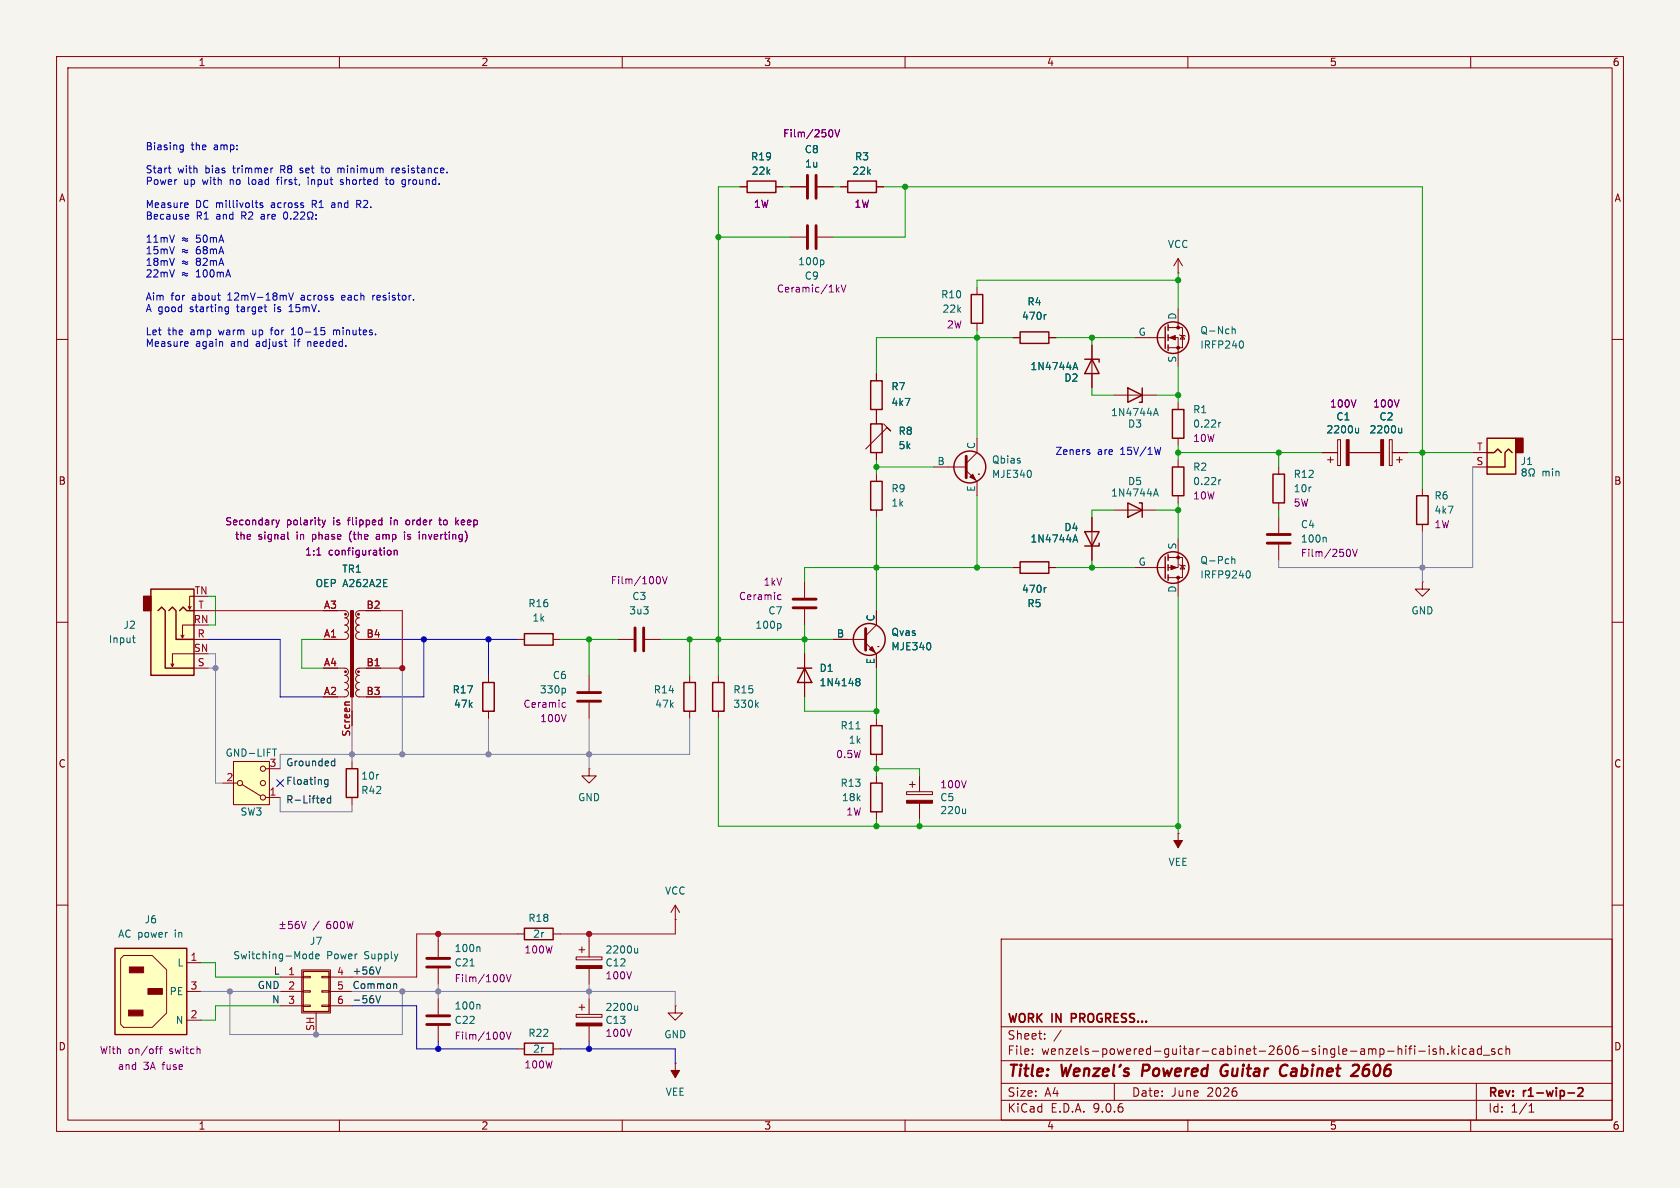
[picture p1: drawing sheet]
<svg xmlns="http://www.w3.org/2000/svg" width="297mm" height="210mm" viewBox="0 0 297 210" stroke-linecap="round" stroke-linejoin="round" font-family="sans-serif">
<path d="M0 0h297v210h-297z" fill="#f5f4ef" stroke="#f5f4ef" stroke-width=".18"/>
<g fill="none" stroke="#840000" stroke-width=".18">
<path d="M10 10h277v190h-277zM12 12h273v186h-273zM60 10v2M110 10v2M160 10v2M210 10v2M260 10v2M208.3 48.3h.1M208.3 45.7v2.6M208.3 45.7l-.8 1.3M208.3 45.7l.7 1.3M10 60h2"/>
<path d="M172.7 77.5v2.5l-1.9 1.9M196.8 69.9h7.7M236.5 77.7h.5v4.6h-.5zM245.6 77.7h.5v4.6h-.5zM285 60h2M165.1 82.6h5.7M170.8 83.2l1.9 1.9v2.5M173 83.8h.1M193 91.4v7.7M196.8 90.2h7.7M226.1 82.6v1.2M226.1 88.9v1.3"/>
<path d="M226.1 91.4v2.8M226.1 96.3v2.8M233.7 80h2.8M234.7 81.3h1M235.2 80.8v1M238.5 80h5.6M246.1 80h2.8M246.9 81.3h1M247.4 80.8v1M251.5 86.4v1.2M251.5 92.7v1.3M10 110h2"/>
<path d="M86.4 119.4v1.3M91.4 113h1.3M97.8 113h1.3M251.5 102.9v1.2h1.2l-1.2 1.3-1.3-1.3h1.3M251.5 102.9h.1M285 110h2M86.4 125.7v1.3M160.3 140h4.5v.5h-4.5zM160.8 138.7h1M161.3 138.2v1M162.6 137.2v2.8M162.6 142v2.8"/>
<path d="M208.3 147.3h.1M208.3 147.3v2.6M10 160h2M77.5 166.4v2.8M77.5 171.2v2.8M77.5 176.5v2.8M91.4 165.1h1.3M97.8 165.1h1.3M177 166h108v32h-108zM285 160h2M60 198v2M77.5 181.4v2.8"/>
<path d="M110 198v2M160 198v2M177 194.5h108M177 191.5h108M177 187.5h108M177 181.5h108M182.5 186.3v.1M182.5 185.5v.1M184.7 183.6v.1M184.7 182.8v.1M187.6 182.1l-1.3 2M197 191.5v3"/>
<path d="M210 198v2M247.2 184.9v1.5M247.2 185.5l.2-.1 .3 .1 .1 .9M248.5 184.9v.1M248.5 185.4v1M249 185.4h.6M249.6 184.9l-.4 .2v1.3M250.1 184.9v.1M250.1 185.4v1M250.8 185.8h1.2M252.7 184.9v.1M252.7 185.4v1"/>
<path d="M253.9 185.5l-.4-.1-.2 .2 .1 .2 .5 .2v.3h-.6M254.6 185.5l.2-.1 .4 .1v.9M254.6 184.9v1.5M256 186.3v.1M256.7 184.9v1.5M256.8 185.8l.4 .6M257.2 185.4l-.5 .6M257.9 184.9v.1M257.9 185.4v1M259.2 185.5l-.4-.1-.3 .3v.4l.2 .2h.5M259.9 185.5h.6v.9M260 198v2"/>
<path d="M260.5 185.8h-.5a.29 .29 0 0 0-.2 .3 .29 .29 0 0 0 .2 .3l.5-.1M261 191.5v6.5M261.9 185.5l-.4-.1-.3 .3v.4l.1 .2h.6M261.9 184.9v1.5M262.2 186.5h1.2M264.2 185.5l-.3-.1-.2 .2v.2l.5 .2v.3h-.5M265.6 185.5l-.4-.1-.3 .3v.4l.1 .2h.6M266.2 185.5l.3-.1 .3 .1 .1 .9M266.2 184.9v1.5M270.3 196.6h.9M270.5 195.5h-.2M270.7 195.1v1.5"/>
</g>
<path d="M189.4 180h.6M190 179.2h-.6v1.5M277.2 193.2h1.1M279 192.4l.6-.1 .2 .1v.3l-.9 1.1h.9" fill="none" stroke="#840000" stroke-width=".3"/>
<g fill="none" stroke="#840000" stroke-width=".4">
<path d="M187.6 188.2l.3 2 .5-1.4 .2 1.4 .8-2M189.9 189.5l.9-.1v-.4l-.2-.1-.6 .1-.2 .9 .3 .3 .5-.1M191.7 189.1a.49 .49 0 0 1 .9 .1l-.2 1M191.8 188.9l-.2 1.3M193.4 188.9h1l-1.2 1.3h1.1M195 189.5l1-.1-.1-.4-.1-.1-.6 .1-.2 .9 .2 .3 .6-.1M197 188.2l-.2 1.7 .2 .3M198.1 188.2l-.2 .4M199.6 189a.49 .49 0 0 0-.8 .3v.1l.7 .2v.3l-.3 .3-.6-.1M202.1 188.2l-.2 2M216.6 189.4h.4M216.9 188.2a1.13 1.13 0 0 0-1 .7 1.13 1.13 0 0 0 .2 1.2l.2 .1 .5-.1"/>
<path d="M226.8 188.3a.67 .67 0 0 1 .8 .1M227.4 190l-.6 .2M240.1 188.3l.2 .3-.2 .5M241.4 188.3a1.61 1.61 0 0 0-.4 1.8l.6 .1M241.7 189a.66 .66 0 0 0-.8 .4"/>
</g>
<path d="M170.8 80.6v3.9M224 94.5h4.1M224 96h4.1M75.4 170.9h4.1M75.4 169.4h4.1M75.4 179.6h4.1M75.4 181.1h4.1" fill="none" stroke="#840000" stroke-width=".51"/>
<g fill="none" stroke="#840000" stroke-width=".25">
<path d="M199.4 68.6l2.5 1.3-2.5 1.2zM201.9 68.6v2.5h-.5M191.8 94h2.5l-1.3 2.5zM194.3 96v.5h-2.5M199.4 88.9l2.5 1.3-2.5 1.2zM201.4 88.9h.5v2.5M225 83.8h2.1v5.1h-2.1zM250.4 87.6h2.1v5.1h-2.1zM92.7 112h5.1v2h-5.1zM85.3 120.7h2.1v5h-2.1zM92.7 164.1h5.1v2h-5.1z"/>
<circle cx="171.4" cy="82.5" r="2.82"/>
</g>
<g fill="#840000" stroke="#840000" stroke-width=".18">
<path d="M171.4 84.3l.6-.5 .5 1z"/>
<path d="M238 77.7h.5v4.6h-.5z"/>
<path d="M244.1 77.7h.5v4.6h-.5z"/>
<path d="M207.5 148.6h1.5l-.7 1.3z"/>
<path d="M160.3 141.5h4.5v.5h-4.5z"/>
</g>
<g fill="none" stroke="#006464" stroke-width=".18">
<path d="M203.9 73.5l.4-1.3 .5 1.3M204 73.1h.7M240.2 75.7v.8M240.2 76.4l-.2 .1h-.3M247.8 76.4l-.2 .1h-.3M247.8 75.7v.8M182.3 83.4v.8M189.7 95.8l.4-1.2 .4 1.2M189.8 95.5h.6M203.9 87.7l.4-1.3 .5 1.3M204 87.3h.7M231.7 86.1h.1"/>
<path d="M234.3 95l.2 .2v.6M170.7 143v.8M170.7 143.7l-.2 .1M83.1 170.8h.7M84.7 167.4l.2 .2v.6M84.7 177.5l.2 .2v.7"/>
</g>
<path d="M238.3 97.1a.68 .68 0 0 1 .5 .6 .68 .68 0 0 1-.5 .7M239.1 97.1l.4 1.3 .5-1.3M88.7 172.3a.68 .68 0 0 1 .5 .6 .68 .68 0 0 1-.5 .7M89.5 172.3l.4 1.3 .5-1.3M88.7 182.4a.68 .68 0 0 1 .5 .7 .68 .68 0 0 1-.5 .6M89.5 182.4l.4 1.3 .5-1.3" fill="none" stroke="#840084" stroke-width=".18"/>
<path d="M262.9 77.5h5.1v6.3h-5.1z" fill="#ffffc2"/>
<path d="M268 77.5h1.2v2.5h-1.2z" fill="#840000" stroke="#840000" stroke-width=".25"/>
<g fill="none" stroke="#840000" stroke-width=".25">
<path d="M207.3 72.4h2v5.1h-2zM262.9 77.5h5.1v6.3h-5.1zM180.3 99.3h5.1v2h-5.1zM207.3 82.6h2v5h-2zM262.9 80h1.3l.6-.6 .6 .6M267.3 80l-.6-.6-.6 .6v2.6h-3.2M141 118.1h2.5M142.2 118.1l1.3 2.6h-2.5zM153.9 128.3h2.1v5.1h-2.1zM153.9 138.4h2.1v5.1h-2.1zM92.7 184.4h5.1v2h-5.1z"/>
<circle cx="153.7" cy="113" r="2.82"/>
</g>
<g fill="none" stroke="#840000" stroke-width=".18">
<path d="M208.3 71.1v1.3M208.3 77.5v1.2M208.3 81.3v1.3M208.3 87.6v1.3M260.3 82.6h2.6M260.3 80h2.6M142.2 115.6v7.6M147.3 113h5.7M153 113.7l1.9 1.9v2.5M154.9 108v2.5l-1.9 1.9M155.2 114.3h.1M179.1 100.3h1.2"/>
<path d="M185.4 100.3h1.3M154.9 127v1.3M154.9 133.4v1.2M154.9 137.2v1.2M154.9 143.5v1.3M101.9 179.3h4.5v.5h-4.5zM102.4 178.1h1M102.9 177.5v1.1M104.1 176.5v2.8M119.4 177.8v1.3h1.2l-1.2 1.2-1.3-1.2h1.3M119.4 177.8h.1M91.4 185.4h1.3"/>
<path d="M97.8 185.4h1.3M104.1 181.4v2.8M119.4 188h.1M119.4 188v2.5"/>
</g>
<g fill="none" stroke="#006464" stroke-width=".18">
<path d="M215.8 74.7l-.3 .2M215.8 84.8l-.3 .3M269.1 83v.2l.2 .2M269.3 83.4l-.2 .3v.3l.2 .1h.4l.1-.2v-.2l-.2-.3M269.3 83.4h.3M269.8 83v.2l-.2 .2M270.5 82.9a.58 .58 0 0 0 .1 1v.2h-.3M270.7 82.9a.45 .45 0 0 1 .6 .3l-.1 .5-.2 .2v.2h.3M164.5 113.9v.7M185 103.9h-.3M151.3 128.8h.7M151.4 120.4l.1 .1"/>
<path d="M151.4 120h.4l.2 .1v.2l-.2 .2M151.5 120.5h.3M151.5 120.5l-.1 .1M151.8 120.5l.2 .2v.4l-.2 .1h-.4M112.7 177.8v.8M112.7 178.5l-.2 .1h-.3"/>
</g>
<g fill="#840000" stroke="#840000" stroke-width=".18">
<path d="M101.9 180.8h4.5v.6h-4.5z"/>
<path d="M153.7 114.8l.5-.5 .5 1z"/>
<path d="M118.6 189.2h1.5l-.7 1.3z"/>
</g>
<path d="M153 111.1v3.8" fill="none" stroke="#840000" stroke-width=".51"/>
<path d="M53.6 171.7h4.6v7.1h-4.6z" fill="#ffffc2"/>
<g fill="none" stroke="#840000" stroke-width=".18">
<path d="M130.8 33h1.3M137.2 33h1.2M172.7 50.8v1.3M172.7 57.2v1.2M154.9 66v1.3M154.9 72.4v2.5M156.2 74.9l1.3 1.3-.7-.6-3.8 3.8M154.9 80v1.3M206.5 98.6h2.5v3.5h-2.5M208.3 95.3v5h-1.8M208.5 99.8l.2 .1h.7l.1 .2M209 99.9l.4 .7h-.7z"/>
<path d="M57.1 113h3.9M59.7 108h1.3a.64 .64 0 0 1 .6 .6 .64 .64 0 0 1-.6 .6 .64 .64 0 0 1 .6 .7 .64 .64 0 0 1-.6 .6 .64 .64 0 0 1 .6 .6 .64 .64 0 0 1-.6 .7 .64 .64 0 0 1 .6 .6 .64 .64 0 0 1-.6 .6M59.7 118.1h1.3a.64 .64 0 0 1 .6 .6 .64 .64 0 0 1-.6 .7 .64 .64 0 0 1 .6 .6 .64 .64 0 0 1-.6 .7 .64 .64 0 0 1 .6 .6 .64 .64 0 0 1-.6 .6 .64 .64 0 0 1 .6 .7 .64 .64 0 0 1-.6 .6M63.5 108a.63 .63 0 0 0-.6 .6 .63 .63 0 0 0 .6 .6 .64 .64 0 0 0-.6 .7 .64 .64 0 0 0 .6 .6 .64 .64 0 0 0-.6 .6 .64 .64 0 0 0 .6 .7 .64 .64 0 0 0-.6 .6 .64 .64 0 0 0 .6 .6h1.3M63.5 118.1a.63 .63 0 0 0-.6 .6 .63 .63 0 0 0 .6 .7 .64 .64 0 0 0-.6 .6 .64 .64 0 0 0 .6 .7 .64 .64 0 0 0-.6 .6 .64 .64 0 0 0 .6 .6 .64 .64 0 0 0-.6 .7 .64 .64 0 0 0 .6 .6h1.3M63.5 108h1.3M63.5 118.1h3.8M104.1 119.4v2.8M109.2 113h2.8M114 113h2.8M121.9 119.4v1.3M127 119.4v1.3"/>
<path d="M142.2 102.9v2.8M142.2 107.7v2.8M200.7 100.3h5.3M208.3 102.1v3.3M59.7 123.2h1.3M62.2 120.7v5M104.1 135.9v1.3h1.3l-1.3 1.2-1.2-1.2h1.2M104.1 135.9h.1M104.1 124.2v2.8M121.9 125.7v1.3M127 125.7v1.3M49.5 172.7h4.1"/>
<path d="M49.5 175.3h4.1M49.5 177.8h4.1M53.3 171.5h5.1v7.6h-5.1zM53.6 172.6h1.3v.2h-1.3zM53.6 175.1h1.3v.3h-1.3zM53.6 177.7h1.3v.2h-1.3zM55.9 179.1v3.8M56.9 172.6h1.3v.2h-1.3zM56.9 175.1h1.3v.3h-1.3zM56.9 177.7h1.3v.2h-1.3zM58.2 172.7h4M58.2 175.3h4"/>
<path d="M58.2 177.8h4M101.9 169.2h4.5v.5h-4.5zM102.4 167.9h1M102.9 167.4v1M104.1 166.4v2.8M104.1 171.2v2.8M119.4 162.6h.1M119.4 160l-.8 1.3M119.4 160l.7 1.3M119.4 160v2.6"/>
</g>
<g fill="none" stroke="#840000" stroke-width=".25">
<path d="M132.1 32h5.1v2h-5.1zM171.7 52.1h2v5.1h-2zM153.9 67.3h2.1v5.1h-2.1zM153.9 74.9h2.1v5.1h-2.1zM206 98.4v3.8M206.5 98v1.1M206.5 99.8v1M206.5 101.6v1M120.9 120.7h2v5h-2zM126 120.7h2v5h-2zM53.6 171.7h4.6v7.1h-4.6z"/>
<circle cx="61.1" cy="118.7" r=".13"/>
<circle cx="61.1" cy="108.6" r=".13"/>
<circle cx="63.4" cy="108.6" r=".13"/>
<circle cx="63.4" cy="118.7" r=".13"/>
<circle cx="207.4" cy="100.3" r="2.79"/>
</g>
<path d="M217.8 98.4v1.2M217.8 98.9l.1-.1 .3 .1 .1 .7M137.8 110.2l.3 .3v.3l-.3 .3M220.6 100.9a.68 .68 0 0 1 .4 .6 .68 .68 0 0 1-.4 .7M99.7 121.7l.3 .2v.4l-.3 .2M133.7 124.6l.4 .4M134.1 124.2l-.5 .5M55.3 168.2v1.3M55.3 168.7l-.4-.1-.2 .3 .1 .5h.5M55.8 169.1l.6-.2v-.2l-.4-.1-.2 .2 .1 .6h.5M112.7 167.6v.9M112.7 168.4l-.2 .1-.3-.1" fill="none" stroke="#006464" stroke-width=".18"/>
<g fill="none" stroke="#840084" stroke-width=".18">
<path d="M48.8 91.9l.3 .9M49.1 92.8l-.3 .4M49.4 91.9l-.3 .9M50.9 94.1v1l.2 .2M56 98.1h.7M56.9 91.9l.3 .9M57.2 92.8l-.3 .4M57.5 91.9l-.3 .9M66.7 94.5h-.1M66.7 94.8l-.2 .2 .2 .3M68.6 97.3h.3l.2 .2v.5l-.2 .1h-.3M69.7 97.4l.1-.1h.4v.8"/>
<path d="M69.7 97.3v.8M71.5 94.1v.1M71.5 94.5v.8M71.9 92l-.1 .2 .1 .5M74.1 94.1v.1M77.6 91.9h.4M77.7 91.5v1.1l.3 .2M80.7 92.3l.4 .5M81.1 91.9l-.5 .5M116.3 101.9a.68 .68 0 0 1 .5 .7 .68 .68 0 0 1-.5 .6M117.1 101.9l.4 1.3 .5-1.3M137.7 105.1l.4 .1"/>
<path d="M138.1 105.9l-.4 .1M99.6 124.2l.4 .1M100 125h-.4M49.5 163.4h.9M49.5 164.2h.9M50 162.9v1M51.6 162.9h-.6v.6l.2-.1h.4l.1 .2-.1 .4-.1 .2-.5-.2M52.8 162.9h-.4a.86 .86 0 0 0 0 1.3l.5-.2v-.4l-.2-.2h-.3l-.2 .2M53.3 162.9l.4 1.3 .4-1.3M58.4 162.9h-.4a.86 .86 0 0 0 0 1.3l.4-.2 .1-.4-.3-.2h-.2l-.2 .2M59.1 163l.2-.1a.68 .68 0 0 1 .4 .6 .68 .68 0 0 1-.4 .7l-.2-.2-.1-.3zM60.3 163l.2-.1a.68 .68 0 0 1 .4 .6 .68 .68 0 0 1-.4 .7l-.2-.2-.1-.3z"/>
<path d="M61.3 162.9l.3 1.3 .3-1 .2 1 .3-1.3"/>
</g>
<path d="M112.3 111v4.1M113.8 111v4.1M140.2 105.9h4.1M140.2 107.4h4.1M102.1 122.4h4.1M102.1 124h4.1" fill="none" stroke="#840000" stroke-width=".51"/>
<g fill="#840000" stroke="#840000" stroke-width=".18">
<path d="M207 99.9l1 .4-1 .4z"/>
<path d="M101.9 170.7h4.5v.5h-4.5z"/>
<path d="M62 108h.5v15.2h-.5z"/>
<circle cx="208.3" cy="102.1" r=".25"/>
<circle cx="208.3" cy="98.6" r=".25"/>
</g>
<path d="M61.8 124.1h-.7l-.1 .2" fill="none" stroke="#a90000" stroke-width=".18"/>
<path d="M41.3 134.6h6.3v7.6h-6.3z" fill="#ffffc2"/>
<g fill="none" stroke="#840000" stroke-width=".18">
<path d="M179.1 59.7h1.2M185.4 59.7h1.3M154.9 83.8v1.3M154.9 90.2v1.2M39.4 138.4h2.5M41.3 134.6h6.3v7.6h-6.3zM42.8 138.7l3.3 2M47 135.9h2.5M47 141h2.5"/>
<circle cx="42.4" cy="138.4" r=".46"/>
<circle cx="46.5" cy="138.4" r=".46"/>
<circle cx="46.5" cy="135.9" r=".46"/>
<circle cx="46.5" cy="141" r=".46"/>
</g>
<path d="M185 55.6l-.3 .1M48.2 132.4h.7" fill="none" stroke="#006464" stroke-width=".18"/>
<path d="M180.3 58.7h5.1v2h-5.1zM153.9 85.1h2.1v5.1h-2.1z" fill="none" stroke="#840000" stroke-width=".25"/>
<g fill="#ffffc2">
<path d="M20.3 167.6h12.7v15.3h-12.7z"/>
<path d="M21.3 169.4l.5-.5h5.1l2.6 2.6v7.6l-2.6 2.5h-5.1l-.5-.5z"/>
</g>
<path d="M20.3 167.6h12.7v15.3h-12.7z" fill="none" stroke="#840000" stroke-width=".25"/>
<path d="M21.3 169.4l.5-.5h5.1l2.6 2.6v7.6l-2.6 2.5h-5.1l-.5-.5zM33 170.2h2.6M33 175.3h2.6M33 180.3h2.6" fill="none" stroke="#840000" stroke-width=".18"/>
<g fill="#840000" stroke="#840000" stroke-width=".18">
<path d="M22.7 178.6h2.6v1h-2.6z"/>
<path d="M22.9 170.9h2.5v1.1h-2.5z"/>
<path d="M26.2 174.8h2.5v1h-2.5z"/>
</g>
<path d="M27.5 185.4h.4M27.9 185l-.3 .2M28.2 185.4h.5M28.7 185l-.3 .2v1.1" fill="none" stroke="#840084" stroke-width=".18"/>
<path d="M26.7 104.1h7.6v15.3h-7.6z" fill="#ffffc2"/>
<path d="M25.4 105.4h1.3v2.6h-1.3z" fill="#840000" stroke="#840000" stroke-width=".25"/>
<g fill="none" stroke="#840000" stroke-width=".25">
<path d="M149.9 32h5v2h-5zM206 57.8v3.8M206.5 57.4v1M206.5 59.2v1M191.8 63.5h2.5v.5M193 63.5l1.3 2.5h-2.5zM206.5 61v1M26.7 104.1h7.6v15.3h-7.6zM27.9 108l.7-.7 .6 .7v10.1h5.1M29.8 108l.7-.7 .6 .7v5h3.2M31.7 108l.7-.7 .6 .7h1.3M61.2 135.9h2v5.1h-2z"/>
<circle cx="207.4" cy="59.7" r="2.79"/>
</g>
<g fill="none" stroke="#840000" stroke-width=".18">
<path d="M130.8 33h1.3M137.2 33h1.2M139.7 33h2.8M144.5 33h2.8M148.6 33h1.3M154.9 33h1.3M139.7 41.9h2.8M144.5 41.9h2.8M179.1 59.7h1.2M185.4 59.7h1.3M200.7 59.7h5.3M206.5 57.9h2.5v3.6h-2.5"/>
<path d="M206.5 59.7h1.8v5.1M208.3 54.6v3.3M208.5 59.2l.2 .1h.7l.1 .1M209 59.3l.4 .6h-.7zM154.9 66v1.3M154.9 72.4v2.5M193 61v7.6M154.9 80v1.3M193 91.4v2.6M193 96.5v2.6M233.7 80h2.8M238.5 80h5.6"/>
<path d="M246.1 80h2.8M30.7 117.3l-.2 .6M32.5 112.3l-.2 .5M33.8 107.2l-.3 .5M34.3 115.6h-3.8v2.3l-.3-.6M34.3 110.5h-2v2.3l-.3-.5M34.3 105.4h-.8v2.3l-.2-.5M34.3 118.1h2.5M34.3 113h2.5M34.3 108h2.5M57.1 113h2.6M64.8 118.1h2.5"/>
<path d="M86.4 119.4v1.3M142.2 115.6v2.5M147.3 113h2.6M154.9 108v2.5M154.9 115.6v2.5M179.1 100.3h1.2M185.4 100.3h1.3M62.2 134.6v1.3M86.4 125.7v1.3M142.2 120.7v2.5M62.2 141v1.2"/>
</g>
<g fill="none" stroke="#006464" stroke-width=".18">
<path d="M145.4 46l.3 .2v.4l-.3 .2M185 55.6l-.3 .1M217.8 57.7v1.3M217.8 58.3l.2-.1h.3l.1 .8M189.7 65.3l.4-1.2 .4 1.2M189.8 65h.6M219.5 60.3a.79 .79 0 0 1 0 1.2M240.2 76.4l-.2 .1h-.3M240.2 75.7v.8M247.8 75.7v.8M247.8 76.4l-.2 .1h-.3M189.7 95.8l.4-1.2 .4 1.2"/>
<path d="M189.8 95.5h.6M23.4 112.8h.5M23.6 113.4l.3 .2M164.5 113.9v.7M185 103.9h-.3M66.8 136.9h.1M151.4 120.4l.1 .1M151.4 120h.4l.2 .1v.2l-.2 .2M151.5 120.5h.3M151.5 120.5l-.1 .1M151.8 120.5l.2 .2v.4l-.2 .1h-.4"/>
</g>
<path d="M142.7 31v4.1M142.7 39.9v4M144.3 31v4.1M144.3 39.9v4" fill="none" stroke="#840000" stroke-width=".51"/>
<g fill="none" stroke="#840084" stroke-width=".18">
<path d="M146.8 22.9a.68 .68 0 0 1 .4 .7 .68 .68 0 0 1-.4 .6M147.6 22.9l.4 1.3 .4-1.3M148 51.1l.3 .5M148.3 50.8l-.4 .5M148.7 50.4l.4 1.2 .5-1.2M48.8 91.9l.3 .9M49.1 92.8l-.3 .4M49.4 91.9l-.3 .9M50.9 94.1v1l.2 .2M56 98.1h.7M56.9 91.9l.3 .9M57.2 92.8l-.3 .4"/>
<path d="M57.5 91.9l-.3 .9M66.7 94.5h-.1M66.7 94.8l-.2 .2 .2 .3M68.6 97.3h.3l.2 .2v.5l-.2 .1h-.3M69.7 97.4l.1-.1h.4v.8M69.7 97.3v.8M71.5 94.1v.1M71.5 94.5v.8M71.9 92l-.1 .2 .1 .5M74.1 94.1v.1M77.6 91.9h.4M77.7 91.5v1.1l.3 .2"/>
<path d="M80.7 92.3l.4 .5M81.1 91.9l-.5 .5"/>
</g>
<g fill="#840000" stroke="#840000" stroke-width=".18">
<path d="M206.8 59.7l1-.4v.8z"/>
<circle cx="208.3" cy="57.9" r=".25"/>
<circle cx="208.3" cy="61.5" r=".25"/>
</g>
<path d="M57.5 138.6h.5M57.5 137.9h.5M58 137.8v1l-.3 .3-.3-.1M59.1 134.5l.1 .1M59.2 134.1v1.3M59.2 135.3l-.1 .1M58.5 140.7v1.2M58.5 141.2l-.4-.1-.2 .2 .1 .6h.5M66.4 176l.5 1.3 .4-1.3M67.3 170.9l-.4 1.3M69.8 173.9l.3 .2v.6" fill="none" stroke="#0f0f0f" stroke-width=".18"/>
<g fill="none" stroke="#848484" stroke-width=".18">
<path d="M251.5 94v8.9M260.3 82.6v17.7h-34.2v-1.2M36.8 115.6h1.3v22.8h1.3M36.8 118.1h1.3M71.1 118.1v15.3M62.2 128.3v6.3M86.4 127v6.4M104.1 127v8.9M121.9 127v6.4h-72.4v2.5M49.5 141v2.5h12.7v-1.3M35.6 175.3h13.9M40.6 175.3v7.6h30.5v-7.6"/>
<path d="M62.2 175.3h57.2v2.5M77.5 174v2.5M104.1 174v2.5"/>
</g>
<g fill="none" stroke="#0000c2" stroke-width=".18">
<path d="M29.7 29.7h.5M29.9 30.4l.3 .2M31.9 26.4h.5M31.9 25.7h.5M32.4 25.6v1.1l-.2 .2-.3-.1M33 37.9l.3 .1 .1 .2-.6 .1M33.1 35.8l.2 .4-.7 .1M33.2 36.6l-.1 .1M33.3 38.7h-.3M45.1 35.8h.5M45.5 36.7h.1M46.4 35.9l-.3-.1-.1 .2v.2l.4 .1v.3h-.4"/>
<path d="M48.3 29.7l-.3 .1M48.9 31.8h.4M49.1 31.4l-.1 1.2M50.2 37.7l-.1 .6 .1 .3 .2 .1 .4-.2v-.8M51.4 38.6v.1M52.7 37.7l-.1 .3-.7 .7h.8M53 30.5l.1 .1M53.2 29.7l-.2 .2 .2 .2M53.9 37.7l-.1 .3-.7 .7h.8M54.4 38.7h.3v-.2a.54 .54 0 0 1-.3-.7 .54 .54 0 0 1 .7-.3 .58 .58 0 0 1-.1 1v.2h.3M54.5 31.8v.8M55.9 38.6v.1"/>
<path d="M55.9 38v.1M56.7 29.7h.5M56.9 29.3v1.1l.3 .2M58.8 35.8l-.1 .1M58.8 36.2l-.2 .2 .2 .3M59.7 29.8l.4-.1 .2 .2M60.6 31.8h-.3l-.1 .2 .5 .4M60.7 32.4l-.2 .2-.3-.1M63.1 36.1h.5M63.4 36.1l.4 .6M63.6 35.4h-.5v1.3M68.1 31.8h.5"/>
<path d="M68.3 31.3v1.1l.3 .2M69.3 29.7v.9M69.7 29.7l-.4 .3M70.1 29.8v.7M70.6 30l-.6 .1M71.3 31.8h.4M71.7 32.5l-.4 .1M71.7 31.8v1l-.3 .2M39.9 55h.5M39.9 54.3h.5M40.4 54.3v1l-.1 .2h-.3M47.8 58.3h.5"/>
<path d="M48 58l-.1 1.2M51 51.8l.5 1.3 .4-1.3M51.1 55.1h.7M51.3 54l-.2 .2M51.5 59.2h.7M51.5 58.3l.4-.4v1.3M59 58.5l.3-.2 .2 .2M59 58.3v.9M60.6 52.2l-.2 .2v.5l.2 .2M61 52.5l-.6 .1M65.9 52.2v.9M66.3 52.2l-.4 .2"/>
<path d="M33.1 60.4l.2 .3-.7 .1M33.2 61.2h-.1M54.4 60.4v.8M54.6 60.4l-.2 .1M192.5 79.9l.2 .2-.2 .2M192.5 79.5l.1 .1M205.2 79.1l-.3 1.2M36.8 113h12.7v10.2h7.6M67.3 113h24.1M74.9 113v10.2h-7.6M86.4 113v6.4M62.2 177.8h11.5v7.6h17.7"/>
<path d="M77.5 184.2v1.2M99.1 185.4h20.3v2.6M104.1 184.2v1.2"/>
</g>
<g fill="none" stroke="#009600" stroke-width=".18">
<path d="M130.8 33h-3.8v86.4M138.4 33h1.3M147.3 33h1.3M156.2 33h95.3v53.4M160 33v8.9h-12.7M127 41.9h12.7M172.7 58.4v19.1M179.1 59.7h-24.2v6.3M186.7 59.7h14M193 59.7v1.3M208.3 48.3v6.3M208.3 49.5h-35.6v1.3"/>
<path d="M193 68.6v1.3h3.8M204.5 69.9h3.8M208.3 64.8v6.3M208.3 78.7v2.6M154.9 81.3v2.5M154.9 91.4v16.6M154.9 82.6h10.2M172.7 87.6v12.7M193 99.1v1.2M196.8 90.2h-3.8v1.2M204.5 90.2h3.8M208.3 88.9v6.4"/>
<path d="M208.3 80h25.4M226.1 80v2.6M226.1 90.2v1.2M248.9 80h11.4M36.8 105.4h1.3v5.1h-1.3M57.1 113h-3.8v5.1h3.8M99.1 113h10.1M104.1 113v6.4M116.8 113h30.5M121.9 113v6.4M142.2 110.5v5.1M154.9 118.1v8.9"/>
<path d="M179.1 100.3h-36.9v2.6M186.7 100.3h14M208.3 105.4v41.9M127 127v19.1h81.3M142.2 123.2v2.5h12.7M154.9 134.6v2.6M154.9 135.9h7.7v1.3M154.9 144.8v1.3M162.6 144.8v1.3M35.6 170.2h2.5v2.5h11.4M49.5 177.8h-11.4v2.5h-2.5"/>
</g>
<path d="M36.8 108h20.3M67.3 108h3.8v10.1h-3.8M77.5 165.1v1.3M91.4 165.1h-17.7v7.6h-11.5M104.1 165.1v1.3M119.4 162.6v2.5h-20.3" fill="none" stroke="#c20000" stroke-width=".18"/>
<path d="M48.9 137.8l1.2 1.2M50.1 137.8l-1.2 1.2" fill="none" stroke="#000084" stroke-width=".18"/>
<path d="M61.8 124.1h-.7l-.1 .2" fill="none" stroke="#a90000" stroke-width=".18"/>
<g fill="#009600" stroke="#009600" stroke-width=".18">
<circle cx="127" cy="41.9" r=".46"/>
<circle cx="154.9" cy="100.3" r=".46"/>
<circle cx="172.7" cy="100.3" r=".46"/>
<circle cx="172.7" cy="59.7" r=".46"/>
<circle cx="160" cy="33" r=".46"/>
<circle cx="154.9" cy="82.6" r=".46"/>
<circle cx="193" cy="59.7" r=".46"/>
<circle cx="251.5" cy="80" r=".46"/>
<circle cx="208.3" cy="49.5" r=".46"/>
<circle cx="154.9" cy="146.1" r=".46"/>
<circle cx="162.6" cy="146.1" r=".46"/>
<circle cx="142.2" cy="113" r=".46"/>
<circle cx="127" cy="113" r=".46"/>
<circle cx="154.9" cy="135.9" r=".46"/>
<circle cx="154.9" cy="125.7" r=".46"/>
<circle cx="208.3" cy="80" r=".46"/>
<circle cx="226.1" cy="80" r=".46"/>
<circle cx="208.3" cy="90.2" r=".46"/>
<circle cx="193" cy="100.3" r=".46"/>
<circle cx="208.3" cy="69.9" r=".46"/>
<circle cx="208.3" cy="146.1" r=".46"/>
<circle cx="104.1" cy="113" r=".46"/>
<circle cx="121.9" cy="113" r=".46"/>
</g>
<g fill="#848484" stroke="#848484" stroke-width=".18">
<circle cx="251.5" cy="100.3" r=".46"/>
<circle cx="62.2" cy="133.4" r=".46"/>
<circle cx="38.1" cy="118.1" r=".46"/>
<circle cx="104.1" cy="175.3" r=".46"/>
<circle cx="104.1" cy="133.4" r=".46"/>
<circle cx="86.4" cy="133.4" r=".46"/>
<circle cx="71.1" cy="175.3" r=".46"/>
<circle cx="77.5" cy="175.3" r=".46"/>
<circle cx="71.1" cy="133.4" r=".46"/>
<circle cx="55.9" cy="182.9" r=".46"/>
<circle cx="40.6" cy="175.3" r=".46"/>
</g>
<g fill="#0000c2" stroke="#0000c2" stroke-width=".18">
<circle cx="86.4" cy="113" r=".46"/>
<circle cx="74.9" cy="113" r=".46"/>
<circle cx="77.5" cy="185.4" r=".46"/>
<circle cx="104.1" cy="185.4" r=".46"/>
</g>
<g fill="#c20000" stroke="#c20000" stroke-width=".18">
<circle cx="71.1" cy="118.1" r=".46"/>
<circle cx="77.5" cy="165.1" r=".46"/>
<circle cx="104.1" cy="165.1" r=".46"/>
</g>
<g font-size="2.8" fill="#840000">
<text x="178" y="190.9">Title:</text>
<text x="202.7" y="190.9">Powered</text>
<text x="217.4" y="190.9">Guitar</text>
<text x="228.7" y="190.9">Cabinet</text>
<text x="242.3" y="190.9">2606</text>
</g>
<g font-size="2.1" fill="#840000">
<text x="178" y="184">Sheet:</text>
<text x="178" y="181.2">WORK IN</text>
<text x="190.1" y="181.2">PROGRESS...</text>
<text x="178" y="186.7">File:</text>
<text x="184.1" y="186.7">wenzels-powered-guitar-cabinet-2606-single-amp-hifi-ish.kicad_sch</text>
<text x="178" y="196.9">KiCad</text>
<text x="178" y="194.1">Size:</text>
<text x="184.7" y="194.1">A4</text>
<text x="185.7" y="196.9">E.D.A.</text>
<text x="193.3" y="196.9">9.0.6</text>
<text x="200" y="194.1">Date:</text>
<text x="207" y="194.1">June</text>
<text x="213.5" y="194.1">2026</text>
<text x="263" y="194.3">Rev:</text>
<text x="263" y="196.9">Id:</text>
<text x="267.1" y="196.9">1/1</text>
<text x="269.4" y="194.3">r1-wip-2</text>
</g>
<g font-size="1.8" fill="#840000">
<text x="35" y="11.9">1</text>
<text x="85" y="11.9">2</text>
<text x="135" y="11.9">3</text>
<text x="185" y="11.9">4</text>
<text x="235" y="11.9">5</text>
<text x="285" y="11.9">6</text>
<text x="10.3" y="35.9">A</text>
<text x="285.3" y="35.9">A</text>
<text x="10.3" y="85.9">B</text>
<text x="285.3" y="85.9">B</text>
<text x="10.3" y="135.9">C</text>
<text x="285.3" y="135.9">C</text>
<text x="10.3" y="185.9">D</text>
<text x="285.3" y="185.9">D</text>
<text x="35" y="199.9">1</text>
<text x="85" y="199.9">2</text>
<text x="135" y="199.9">3</text>
<text x="185" y="199.9">4</text>
<text x="235" y="199.9">5</text>
<text x="285" y="199.9">6</text>
</g>
<g font-size="1.8" fill="#0000c2">
<text x="25.7" y="26.9">Biasing</text>
<text x="33.8" y="26.9">the</text>
<text x="37.9" y="26.9">amp:</text>
<text x="25.7" y="31">Start</text>
<text x="25.7" y="33">Power</text>
<text x="31.4" y="31">with</text>
<text x="32.4" y="33">up</text>
<text x="35.9" y="33">with</text>
<text x="36.4" y="31">bias</text>
<text x="40.9" y="33">no</text>
<text x="41.5" y="31">trimmer</text>
<text x="44.4" y="33">load</text>
<text x="49.7" y="33">first,</text>
<text x="50.1" y="31">R8</text>
<text x="53.7" y="31">set</text>
<text x="55.3" y="33">input</text>
<text x="57.7" y="31">to</text>
<text x="60.8" y="31">minimum</text>
<text x="61.2" y="33">shorted</text>
<text x="69.5" y="33">to</text>
<text x="70.5" y="31">resistance.</text>
<text x="72.5" y="33">ground.</text>
<text x="25.7" y="37.1">Measure</text>
<text x="25.7" y="39.1">Because</text>
<text x="34.6" y="37.1">DC millivolts</text>
<text x="34.7" y="39.1">R1</text>
<text x="38.3" y="39.1">and</text>
<text x="43" y="39.1">R2</text>
<text x="46.6" y="39.1">are</text>
<text x="48.2" y="37.1">across</text>
<text x="55.6" y="37.1">R1</text>
<text x="59.3" y="37.1">and</text>
<text x="63.9" y="37.1">R2.</text>
<text x="25.7" y="43.2">11mV</text>
<text x="25.7" y="45.3">15mV</text>
<text x="25.7" y="47.3">18mV</text>
<text x="32" y="43.2">þÿ&quot;H</text>
<text x="32" y="45.3">þÿ&quot;H</text>
<text x="32" y="47.3">þÿ&quot;H</text>
<text x="34.8" y="43.2">50mA</text>
<text x="34.8" y="45.3">68mA</text>
<text x="34.8" y="47.3">82mA</text>
<text x="25.7" y="49.4">22mV</text>
<text x="25.7" y="53.5">Aim</text>
<text x="30.2" y="53.5">for</text>
<text x="32" y="49.4">þÿ&quot;H</text>
<text x="34" y="53.5">about</text>
<text x="34.8" y="49.4">100mA</text>
<text x="40.5" y="53.5">12mV-18mV</text>
<text x="53.7" y="53.5">across</text>
<text x="61.1" y="53.5">each</text>
<text x="66.7" y="53.5">resistor.</text>
<text x="25.7" y="55.5">A good</text>
<text x="25.7" y="59.6">Let</text>
<text x="29.7" y="59.6">the</text>
<text x="33.7" y="55.5">starting</text>
<text x="33.8" y="59.6">amp</text>
<text x="39" y="59.6">warm</text>
<text x="42.2" y="55.5">target</text>
<text x="45.1" y="59.6">up</text>
<text x="48.6" y="59.6">for</text>
<text x="49" y="55.5">is</text>
<text x="51.8" y="55.5">15mV.</text>
<text x="52.4" y="59.6">10-15</text>
<text x="60" y="59.6">minutes.</text>
<text x="25.7" y="61.6">Measure</text>
<text x="34.6" y="61.6">again</text>
<text x="40.9" y="61.6">and</text>
<text x="45.6" y="61.6">adjust</text>
<text x="52.5" y="61.6">if</text>
<text x="55" y="61.6">needed.</text>
<text x="186.5" y="80.6">Zeners</text>
<text x="194" y="80.6">are</text>
<text x="198.2" y="80.6">15V/1W</text>
</g>
<g font-size="1.8" fill="#006464">
<text x="132.7" y="28.5">R19</text>
<text x="142.2" y="27.3">C8</text>
<text x="142.2" y="29.8">1u</text>
<text x="151.1" y="28.5">R3</text>
<text x="132.8" y="31.1">22k</text>
<text x="150.6" y="31.1">22k</text>
<text x="141" y="47.1">100p</text>
<text x="206.4" y="44">VCC</text>
<text x="142.2" y="49.6">C9</text>
<text x="166.3" y="52.9">R10</text>
<text x="166.5" y="55.5">22k</text>
<text x="180.6" y="56.7">470r</text>
<text x="181.5" y="54.2">R4</text>
<text x="201.2" y="59.4">G</text>
<text x="208" y="56.6" transform="rotate(-90 208 56.6)">D</text>
<text x="212.1" y="59.3">Q-Nch</text>
<text x="182.1" y="65.6">1N4744A</text>
<text x="208" y="64.2" transform="rotate(-90 208 64.2)">S</text>
<text x="212.1" y="61.8">IRFP240</text>
<text x="157.5" y="69.2">R7</text>
<text x="157.5" y="72">4k7</text>
<text x="188.1" y="67.7">D2</text>
<text x="158.8" y="77.1">R8</text>
<text x="196.3" y="73.8">1N4744A</text>
<text x="199.3" y="75.8">D3</text>
<text x="210.8" y="73.3">R1</text>
<text x="210.8" y="75.8">0.22r</text>
<text x="234.4" y="76.8">2200u</text>
<text x="236.1" y="74.5">C1</text>
<text x="242" y="76.8">2200u</text>
<text x="243.8" y="74.5">C2</text>
<text x="158.8" y="79.6">5k</text>
<text x="165.6" y="82.3">B</text>
<text x="172.5" y="79.5" transform="rotate(-90 172.5 79.5)">C</text>
<text x="175.3" y="82.1">Qbias</text>
<text x="210.8" y="83.4">R2</text>
<text x="268.7" y="82.4">J1</text>
<text x="157.5" y="87.2">R9</text>
<text x="157.5" y="89.8">1k</text>
<text x="172.5" y="87" transform="rotate(-90 172.5 87)">E</text>
<text x="175.3" y="84.7">MJE340</text>
<text x="196.3" y="88">1N4744A</text>
<text x="199.3" y="86">D5</text>
<text x="210.8" y="86">0.22r</text>
<text x="228.6" y="84.7">R12</text>
<text x="228.6" y="87.2">10r</text>
<text x="253.5" y="88.5">R6</text>
<text x="272.6" y="84.4">min</text>
<text x="188.1" y="94.1">D4</text>
<text x="229.9" y="93.6">C4</text>
<text x="253.5" y="91">4k7</text>
<text x="60.4" y="101.4">TR1</text>
<text x="182.1" y="96.1">1N4744A</text>
<text x="201.2" y="100.1">G</text>
<text x="208" y="97.2" transform="rotate(-90 208 97.2)">S</text>
<text x="212.1" y="99.9">Q-Pch</text>
<text x="229.9" y="96.1">100n</text>
<text x="55.7" y="104">OEP A262A2E</text>
<text x="93.3" y="107.5">R16</text>
<text x="111.7" y="106.3">C3</text>
<text x="180.6" y="105">470r</text>
<text x="181.5" y="107.5">R5</text>
<text x="208" y="104.9" transform="rotate(-90 208 104.9)">D</text>
<text x="212.1" y="102.5">IRFP9240</text>
<text x="19.1" y="113.9">Input</text>
<text x="21.7" y="111.4">J2</text>
<text x="94" y="110.1">1k</text>
<text x="111.1" y="108.8">3u3</text>
<text x="133.4" y="111.4">100p</text>
<text x="135.7" y="108.8">C7</text>
<text x="147.9" y="112.8">B</text>
<text x="154.7" y="110" transform="rotate(-90 154.7 110)">C</text>
<text x="157.5" y="112.6">Qvas</text>
<text x="249.4" y="108.8">GND</text>
<text x="144.8" y="119">D1</text>
<text x="154.7" y="117.5" transform="rotate(-90 154.7 117.5)">E</text>
<text x="157.5" y="115.2">MJE340</text>
<text x="79.9" y="122.8">R17</text>
<text x="80.2" y="125.3">47k</text>
<text x="95.3" y="122.8">330p</text>
<text x="97.6" y="120.2">C6</text>
<text x="115.5" y="122.8">R14</text>
<text x="115.7" y="125.3">47k</text>
<text x="129.5" y="122.8">R15</text>
<text x="129.5" y="125.3">330k</text>
<text x="144.8" y="121.5">1N4148</text>
<text x="148.5" y="129.1">R11</text>
<text x="149.9" y="131.7">1k</text>
<text x="39.8" y="134">GND-LIFT</text>
<text x="63.8" y="140.6">R42</text>
<text x="63.8" y="138">10r</text>
<text x="102.1" y="141.8">GND</text>
<text x="148.5" y="139.3">R13</text>
<text x="148.7" y="141.8">18k</text>
<text x="166.1" y="141.8">C5</text>
<text x="42.4" y="144.4">SW3</text>
<text x="166.1" y="144.1">220u</text>
<text x="206.5" y="153.3">VEE</text>
<text x="117.5" y="158.3">VCC</text>
<text x="20.8" y="166">AC power</text>
<text x="25.5" y="163.4">J6</text>
<text x="31" y="166">in</text>
<text x="54.7" y="167.2">J7</text>
<text x="93.3" y="163.2">R18</text>
<text x="94.2" y="166">2r</text>
<text x="31.3" y="171">L</text>
<text x="41.1" y="169.8">Switching-Mode</text>
<text x="57.7" y="169.8">Power</text>
<text x="64.5" y="169.8">Supply</text>
<text x="80.3" y="168.5">100n</text>
<text x="80.3" y="171">C21</text>
<text x="106.9" y="171">C12</text>
<text x="106.9" y="168.8">2200u</text>
<text x="29.9" y="176.1">PE</text>
<text x="80.3" y="178.7">100n</text>
<text x="106.9" y="178.9">2200u</text>
<text x="31" y="181.2">N</text>
<text x="80.3" y="181.2">C22</text>
<text x="93.3" y="183.5">R22</text>
<text x="106.9" y="181.2">C13</text>
<text x="117.3" y="183.7">GND</text>
<text x="94.2" y="186.3">2r</text>
<text x="117.6" y="193.9">VEE</text>
</g>
<g font-size="1.8" fill="#840084">
<text x="138.4" y="24.5">Film/250V</text>
<text x="133.2" y="36.9">1W</text>
<text x="151" y="36.9">1W</text>
<text x="137.2" y="51.9">Ceramic/1kV</text>
<text x="167.3" y="58.3">2W</text>
<text x="235" y="72.2">100V</text>
<text x="242.6" y="72.2">100V</text>
<text x="210.8" y="78.3">10W</text>
<text x="210.8" y="88.5">10W</text>
<text x="228.6" y="89.8">5W</text>
<text x="39.7" y="93.1">Secondary</text>
<text x="41.5" y="95.6">the</text>
<text x="45.6" y="95.6">signal</text>
<text x="50.6" y="93.1">polarity</text>
<text x="52.5" y="95.6">in</text>
<text x="55.5" y="95.6">phase</text>
<text x="59" y="93.1">is</text>
<text x="61.8" y="93.1">flipped</text>
<text x="62.2" y="95.6">(the</text>
<text x="67.2" y="95.6">amp</text>
<text x="69.5" y="93.1">in</text>
<text x="72.3" y="95.6">is</text>
<text x="72.4" y="93.1">order</text>
<text x="75.1" y="95.6">inverting)</text>
<text x="78.6" y="93.1">to</text>
<text x="81.6" y="93.1">keep</text>
<text x="253.5" y="93.6">1W</text>
<text x="53.8" y="98.4">1:1</text>
<text x="58" y="98.4">configuration</text>
<text x="229.9" y="98.7">Film/250V</text>
<text x="107.9" y="103.5">Film/100V</text>
<text x="130.5" y="106.3">Ceramic</text>
<text x="134.9" y="103.7">1kV</text>
<text x="92.4" y="125.3">Ceramic</text>
<text x="95.4" y="127.9">100V</text>
<text x="147.7" y="134.2">0.5W</text>
<text x="166.1" y="139.5">100V</text>
<text x="149.5" y="144.4">1W</text>
<text x="55.3" y="164.4">/</text>
<text x="80.3" y="173.8">Film/100V</text>
<text x="92.6" y="168.8">100W</text>
<text x="106.9" y="173.3">100V</text>
<text x="80.3" y="184">Film/100V</text>
<text x="106.9" y="183.5">100V</text>
<text x="17.6" y="186.5">With</text>
<text x="20.7" y="189.3">and</text>
<text x="22.7" y="186.5">on/off</text>
<text x="25.4" y="189.3">3A</text>
<text x="28.8" y="189.3">fuse</text>
<text x="30.1" y="186.5">switch</text>
<text x="92.6" y="189.1">100W</text>
</g>
<g font-size="1.8" fill="#a90000">
<text x="260.9" y="82.3">S</text>
<text x="261" y="79.8">T</text>
<text x="34.3" y="105.2">TN</text>
<text x="35" y="107.7">T</text>
<text x="57.2" y="107.7">A3</text>
<text x="64.7" y="107.7">B2</text>
<text x="34.2" y="110.2">RN</text>
<text x="34.8" y="112.8">R</text>
<text x="57.2" y="112.8">A1</text>
<text x="64.7" y="112.8">B4</text>
<text x="34.2" y="115.3">SN</text>
<text x="34.9" y="117.9">S</text>
<text x="57.2" y="117.9">A4</text>
<text x="64.7" y="117.9">B1</text>
<text x="57.2" y="122.9">A2</text>
<text x="64.7" y="122.9">B3</text>
<text x="62" y="130.3" transform="rotate(-90 62 130.3)">Screen</text>
<text x="47.6" y="135.6">3</text>
<text x="39.9" y="138.2">2</text>
<text x="47.6" y="140.7">1</text>
<text x="33.6" y="169.9">1</text>
<text x="50.9" y="172.5">1</text>
<text x="59.5" y="172.5">4</text>
<text x="33.6" y="175">3</text>
<text x="50.9" y="175">2</text>
<text x="50.9" y="177.5">3</text>
<text x="59.5" y="175">5</text>
<text x="59.5" y="177.5">6</text>
<text x="33.6" y="180.1">2</text>
<text x="55.6" y="182.3" transform="rotate(-90 55.6 182.3)">SH</text>
</g>
<g font-size="1.8" fill="#0f0f0f">
<text x="50.7" y="135.5">Grounded</text>
<text x="50.7" y="142.3">R-Lifted</text>
<text x="50.7" y="138.9">Floating</text>
<text x="48.3" y="172.4">L</text>
<text x="62.2" y="172.4">+56V</text>
<text x="45.5" y="174.9">GND</text>
<text x="48" y="177.5">N</text>
<text x="62.2" y="174.9">Common</text>
<text x="62.2" y="177.5">-56V</text>
</g>
</svg>
